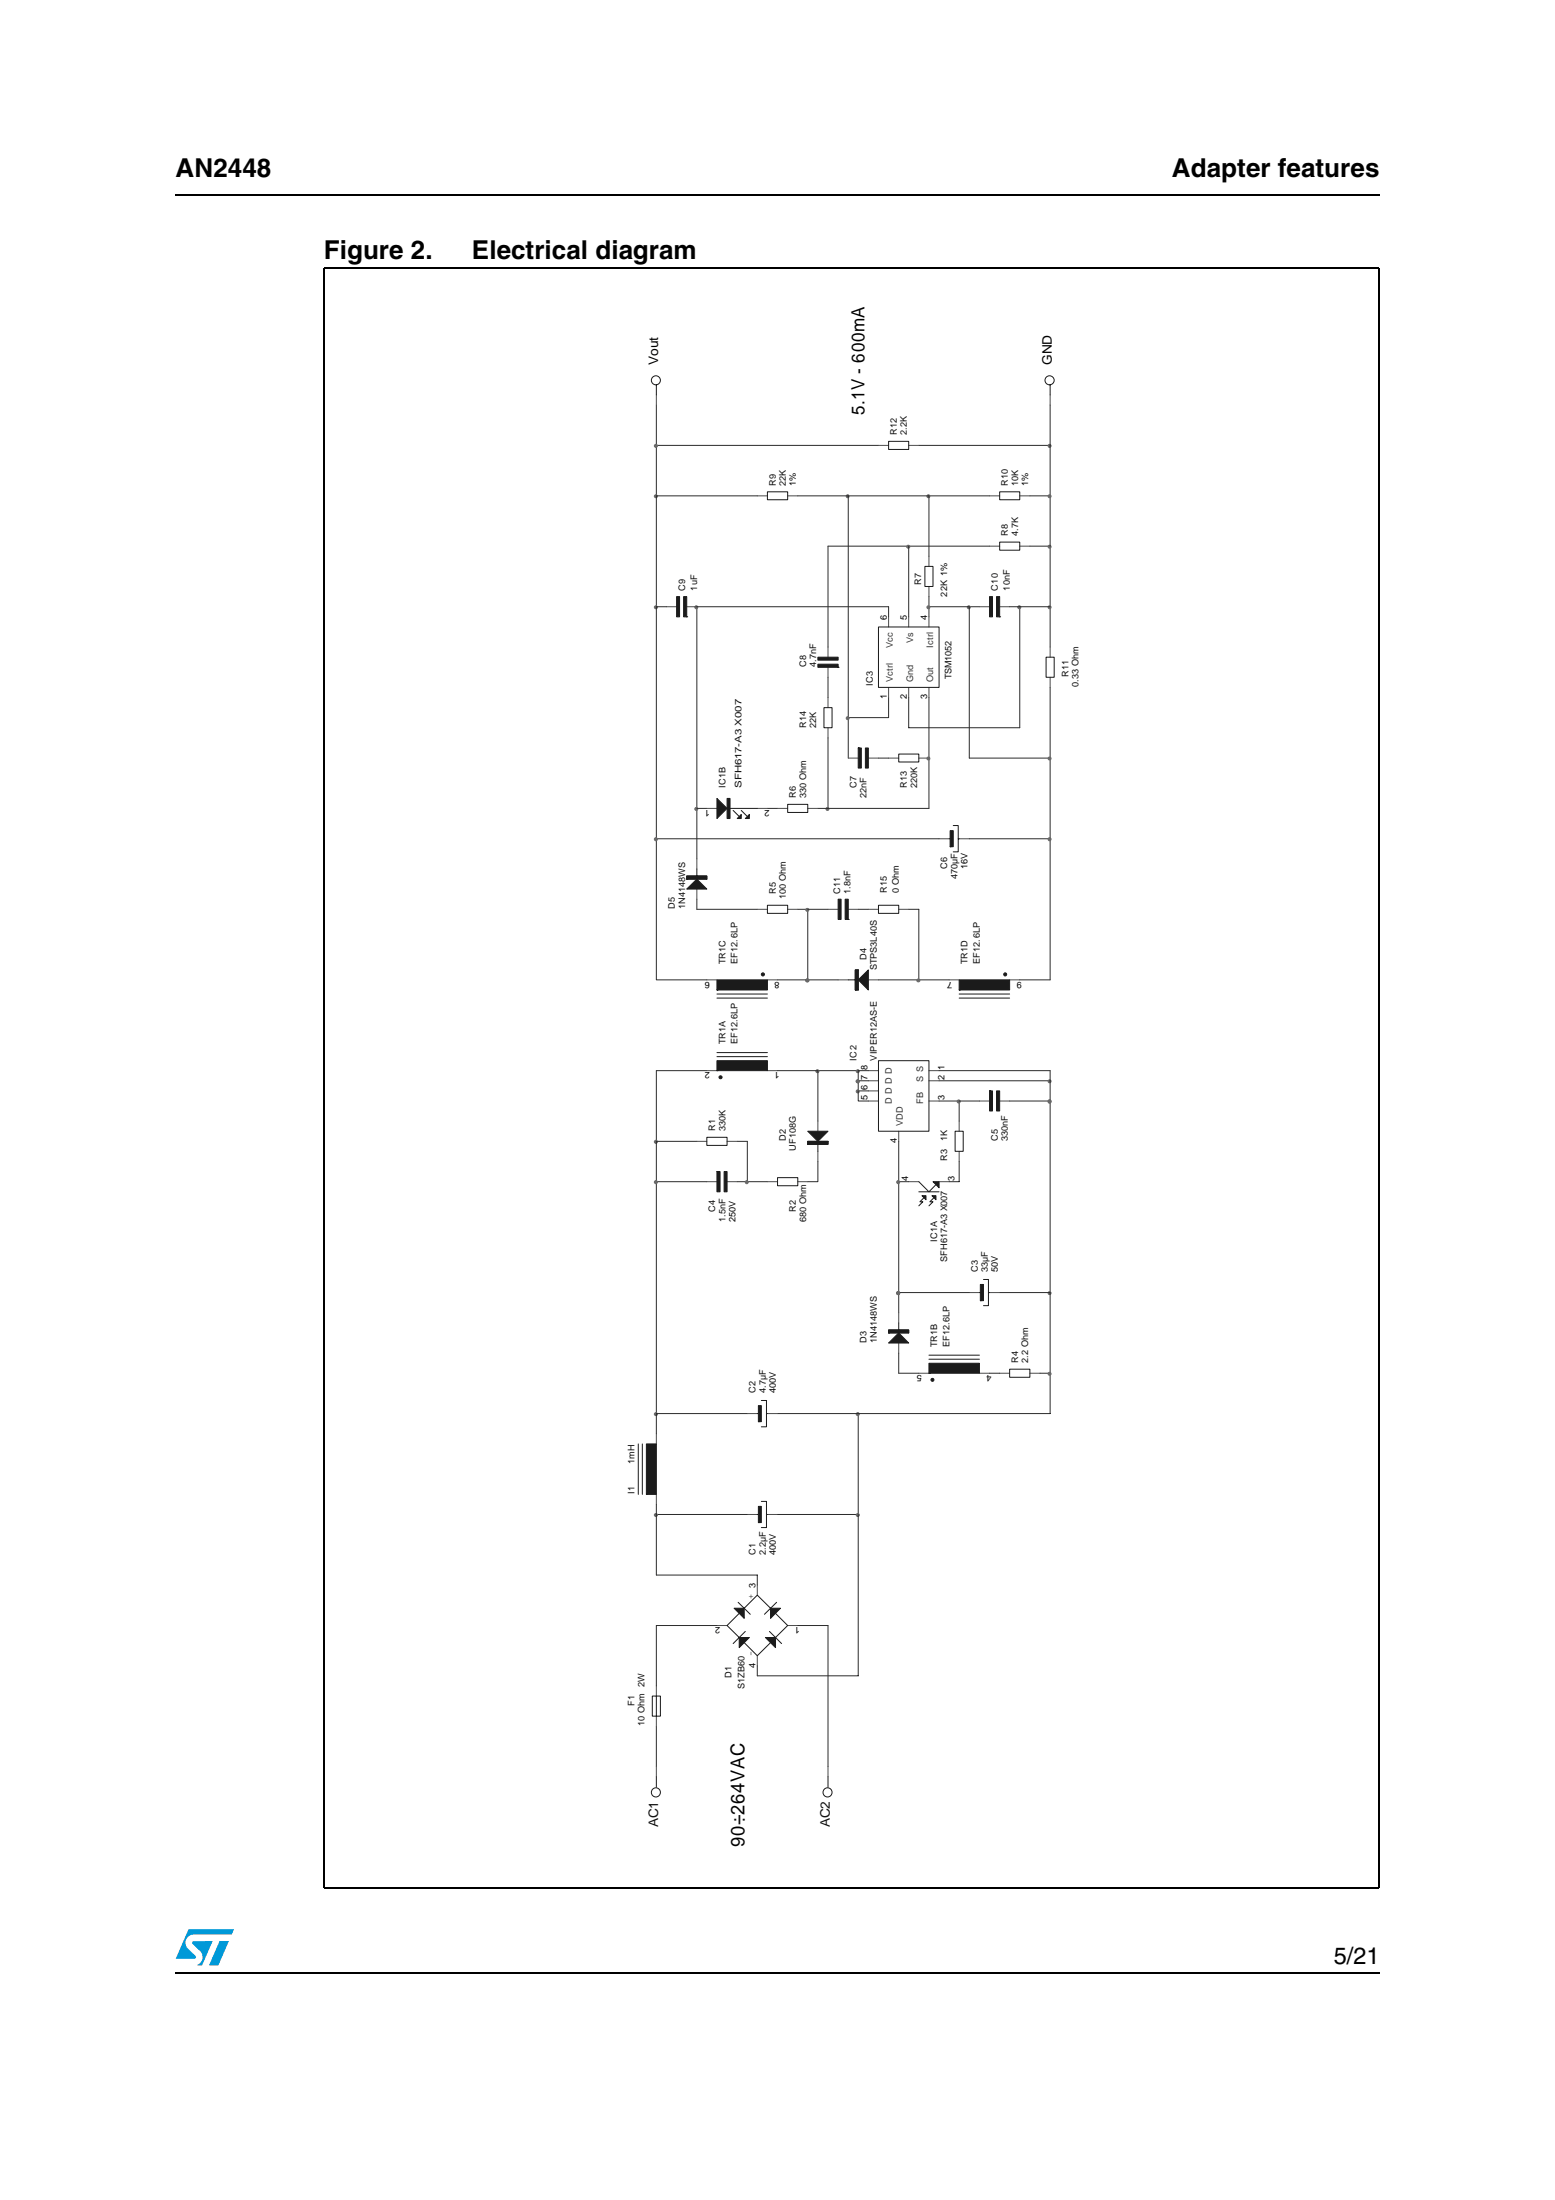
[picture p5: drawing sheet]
<svg xmlns="http://www.w3.org/2000/svg" width="210mm" height="297mm" viewBox="0 0 210 297" stroke-linecap="round" stroke-linejoin="round" font-family="sans-serif">
<g fill="#0099d8">
<path d="M29.6 262.1h1.3l-1.4 3.3h-1.3z"/>
<path d="M25.4 260.5h6.2l-.3 .7h-5.1a1.11 1.11 0 0 0-1.1 .7 1.11 1.11 0 0 0 .3 1.2l1 1v.3l-2.7 .1z"/>
<path d="M26 262.1h2.7l-1.4 3.3-.7-.1a1.16 1.16 0 0 0 .4-1.8l-1-1.1z"/>
</g>
<path d="M23.6 26.2h.1v.2h-.1zM23.6 266.3h.1v.1h-.1z" fill="#000"/>
<path d="M23.7 26.3h162.6M23.7 266.3h162.6" fill="none" stroke="#000" stroke-width=".17"/>
<path d="M82.1 39.9h65.7v211.3h-65.7z" fill="#fff"/>
<g fill="none" stroke="#2d2d2d" stroke-width=".14">
<path d="M88.6 54.7v58.5M141.8 54.7v32.7M88.6 66.9h13.6M88.6 60.1h30M107.7 66.9h25.9M114.5 66.9v35.5M122.7 73.7v9.6M124 60.1h17.8M125.4 66.9v8.2M133.6 73.7h-21.8v13.7M139 66.9h2.8M139 73.7h2.8"/>
<path d="M88.6 81.9h1.4M111.8 91.4v2.8M111.8 99.6v9.5M119.9 83.3v-1.4h-25.8v34.1M119.9 94.2v2.7h-5.4M125.4 80.6v2.7M125.4 94.2v14.9h-15M125.4 81.9h6.8M130.8 81.9v20.5h11M136.3 81.9h5.5M137.7 81.9v16.4h-15v-4.1M141.8 92.8v39.5h-4.1"/>
<path d="M88.6 113.2v19.1h6.8M88.6 113.2h38.2M94.1 109.1h1.3M103.6 109.1h1.4M118.6 102.4h1.3M130.8 113.2h11M94.1 121.4v1.4h8.1M105 132.3h8.1M107.7 122.8h4.1M109 122.8v9.5M115.8 122.8h1.4M118.6 132.3h9.5"/>
<path d="M122.7 122.8h1.3v9.5M88.6 159.5h6.8M88.6 154.1h5.5M95.4 144.6h-6.8v49M99.5 159.5h4.1M99.5 154.1h1.4v5.4M105 144.6h12.2M110.4 156.8v2.7h-1.4M110.4 144.6v6.8M115.8 147.3v1.4h1.4M115.8 145.9h1.4M115.8 144.6v2.7"/>
<path d="M115.8 147.3h1.4M121.3 159.5h1.4M121.3 154.1v23.2M126.8 145.9h15M126.8 144.6h15v46.3h-36.8M126.8 148.7h5.4M129.5 156.8v2.7h-1.4M129.5 148.7v2.7M136.3 148.7h5.5M121.3 174.5h9.5M134.9 174.5h6.9M88.6 190.9h12.3"/>
<path d="M115.8 190.9v35.4h-13.6v-1.4M121.3 182.7v2.7h2.7M133.6 185.4h1.3M140.4 185.4h1.4M88.6 203.1v9.6h13.6v1.3M88.6 204.5h12.3M96.8 219.5h-8.2v8.1M105 204.5h10.8M107.7 219.5h4.1v19M88.6 233.1v5.4"/>
</g>
<g fill="#686868" stroke="#686868" stroke-width=".14">
<path d="M141.5 145.9h.3v.2h-.3z" fill-rule="evenodd"/>
<path d="M141.5 148.6h.3v.3h-.3z" fill-rule="evenodd"/>
<path d="M141.5 174.4h.3v.3h-.3z" fill-rule="evenodd"/>
<path d="M125.2 66.9h.3v.2h-.3z" fill-rule="evenodd"/>
<path d="M88.4 190.8h.3v.3h-.3z" fill-rule="evenodd"/>
<path d="M114.3 66.9h.3v.2h-.3z" fill-rule="evenodd"/>
<path d="M88.4 66.9h.3v.2h-.3z" fill-rule="evenodd"/>
<path d="M93.8 81.8h.3v.3h-.3z" fill-rule="evenodd"/>
<path d="M93.8 109.1h.3v.3h-.3z" fill-rule="evenodd"/>
<path d="M141.5 60.1h.3v.2h-.3z" fill-rule="evenodd"/>
<path d="M115.6 144.5h.3v.3h-.3z" fill-rule="evenodd"/>
<path d="M110.2 144.5h.3v.3h-.3z" fill-rule="evenodd"/>
<path d="M130.6 81.8h.3v.3h-.3z" fill-rule="evenodd"/>
<path d="M137.4 81.8h.3v.3h-.3z" fill-rule="evenodd"/>
<path d="M88.4 81.8h.3v.3h-.3z" fill-rule="evenodd"/>
<path d="M115.6 190.8h.3v.3h-.3z" fill-rule="evenodd"/>
<path d="M115.6 204.4h.3v.3h-.3z" fill-rule="evenodd"/>
<path d="M141.5 81.8h.3v.3h-.3z" fill-rule="evenodd"/>
<path d="M111.6 109.1h.2v.3h-.2z" fill-rule="evenodd"/>
<path d="M125.2 102.3h.3v.3h-.3z" fill-rule="evenodd"/>
<path d="M108.8 132.2h.3v.3h-.3z" fill-rule="evenodd"/>
<path d="M115.6 145.9h.3v.2h-.3z" fill-rule="evenodd"/>
<path d="M122.5 73.7h.3v.3h-.3z" fill-rule="evenodd"/>
<path d="M115.6 145.9h.3v.2h-.3z" fill-rule="evenodd"/>
<path d="M141.5 73.7h.3v.3h-.3z" fill-rule="evenodd"/>
<path d="M141.5 102.3h.3v.3h-.3z" fill-rule="evenodd"/>
<path d="M108.8 122.7h.3v.3h-.3z" fill-rule="evenodd"/>
<path d="M108.8 132.2h.3v.3h-.3z" fill-rule="evenodd"/>
<path d="M114.3 96.8h.3v.3h-.3z" fill-rule="evenodd"/>
<path d="M141.5 66.9h.3v.2h-.3z" fill-rule="evenodd"/>
<path d="M100.7 159.5h.2v.3h-.2z" fill-rule="evenodd"/>
<path d="M88.4 204.4h.3v.3h-.3z" fill-rule="evenodd"/>
<path d="M121.1 174.4h.3v.3h-.3z" fill-rule="evenodd"/>
<path d="M123.8 132.2h.3v.3h-.3z" fill-rule="evenodd"/>
<path d="M125.2 81.8h.3v.3h-.3z" fill-rule="evenodd"/>
<path d="M141.5 113.2h.3v.3h-.3z" fill-rule="evenodd"/>
<path d="M141.5 148.6h.3v.3h-.3z" fill-rule="evenodd"/>
<path d="M121.1 174.4h.3v.3h-.3z" fill-rule="evenodd"/>
<path d="M121.1 159.5h.3v.3h-.3z" fill-rule="evenodd"/>
<path d="M121.1 174.4h.3v.3h-.3z" fill-rule="evenodd"/>
<path d="M141.5 185.3h.3v.3h-.3z" fill-rule="evenodd"/>
<circle cx="88.5" cy="60.2" r=".21"/>
<circle cx="115.8" cy="147.4" r=".21"/>
<circle cx="88.5" cy="154.2" r=".21"/>
<circle cx="88.5" cy="159.6" r=".21"/>
<circle cx="129.4" cy="148.7" r=".21"/>
<circle cx="88.5" cy="113.3" r=".21"/>
</g>
<g fill="none" stroke="#4c4c4c" stroke-width=".14">
<path d="M88.6 53.3v1.4M141.8 53.3v1.4M102.2 66.9h1.4M106.3 66.9h1.4M118.6 60.1h1.3M122.7 60.1h1.3M125.4 75.1v1.4M125.4 79.2v1.4M133.6 66.9h1.3M133.6 73.7h1.3M137.7 66.9h1.3M137.7 73.7h1.3"/>
<path d="M90 81.9h1.3M92.7 81.9h1.4M111.8 87.4v1.3M111.8 90.1v1.3M111.8 94.2v1.3M111.8 98.3v1.3M119.9 83.3v1.4M119.9 92.8v1.4M122.7 83.3v1.4M122.7 92.8v1.4M125.4 83.3v1.4M125.4 92.8v1.4"/>
<path d="M132.2 81.9h1.4M134.9 81.9h1.4M141.8 87.4v1.3M141.8 91.4v1.4M94.1 116v1.3M95.4 109.1h1.4M102.2 109.1h1.4M105 109.1h1.3M109 109.1h1.4M114.5 102.4h1.3M117.2 102.4h1.4M119.9 102.4h1.4"/>
<path d="M124 102.4h1.4M126.8 113.2h1.3M129.5 113.2h1.3M94.1 120v1.4M95.4 132.3h1.4M102.2 122.8h1.4M103.6 132.3h1.4M106.3 122.8h1.4M111.8 122.8h1.3M113.1 132.3h1.4M114.5 122.8h1.3M117.2 122.8h1.4"/>
<path d="M117.2 132.3h1.4M121.3 122.8h1.4M128.1 132.3h1.4M136.3 132.3h1.4M94.1 154.1h1.3M95.4 159.5h1.4M95.4 144.6h1.4M98.1 159.5h1.4M98.1 154.1h1.4M103.6 159.5h1.4M103.6 144.6h1.4M107.7 159.5h1.3"/>
<path d="M110.4 151.4v1.3M110.4 155.4v1.4M117.2 148.7h1.4M117.2 144.6h1.4M117.2 145.9h1.4M117.2 147.3h1.4M121.3 152.7v1.4M122.7 159.5h1.3M125.4 148.7h1.4M125.4 144.6h1.4M125.4 145.9h1.4M126.8 159.5h1.3"/>
<path d="M129.5 151.4v1.3M129.5 155.4v1.4M132.2 148.7h1.4M134.9 148.7h1.4M121.3 177.3v1.3M130.8 174.5h1.4M133.6 174.5h1.3M88.6 193.6v1.4M100.9 190.9h1.3M103.6 190.9h1.4M121.3 181.3v1.4M124 185.4h1.4"/>
<path d="M132.2 185.4h1.4M134.9 185.4h1.4M139 185.4h1.4M88.6 201.8v1.3M96.8 219.5h1.3M100.9 204.5h1.3M102.2 214v1.4M103.6 204.5h1.4M106.3 219.5h1.4M88.6 227.6v1.4M88.6 231.7v1.4M88.6 238.5v1.4"/>
<path d="M102.2 223.6v1.3M111.8 238.5v1.4"/>
</g>
<g fill="#1b1b1b" stroke="#1b1b1b" stroke-width=".14">
<path d="M124.4 161.4h.6v.6z" fill-rule="evenodd"/>
<path d="M125.8 161.4h.5v.6z" fill-rule="evenodd"/>
<path d="M125.9 159.5h.9v.9z" fill-rule="evenodd"/>
<path d="M133.6 147.3v2.7h.4v-2.7z" fill-rule="evenodd"/>
<path d="M134.5 147.3h.4v2.7h-.4z" fill-rule="evenodd"/>
<path d="M87.3 195h1.3v6.8h-1.3z" fill-rule="evenodd"/>
<path d="M102.4 203.4h.4v2.2h-.4z" fill-rule="evenodd"/>
<path d="M99.8 221.1h1.4l-1.4 1.4z" fill-rule="evenodd"/>
<path d="M99.1 217.1h1.4v1.4z" fill-rule="evenodd"/>
<path d="M104 217.1h1.4l-1.4 1.4z" fill-rule="evenodd"/>
<path d="M103.3 221.1h1.4v1.4z" fill-rule="evenodd"/>
<path d="M128.3 112.2h.4v2.1h-.4z" fill-rule="evenodd"/>
<path d="M92.3 80.6v2.7h.4v-2.7z" fill-rule="evenodd"/>
<path d="M91.3 80.6h.4v2.7h-.4z" fill-rule="evenodd"/>
<path d="M92.7 120l1.4-1.3 1.3 1.3z" fill-rule="evenodd"/>
<path d="M92.7 118.3h2.7v.4h-2.7z" fill-rule="evenodd"/>
<path d="M110.4 88.7h2.7v.4h-2.7z" fill-rule="evenodd"/>
<path d="M110.4 89.7v.4h2.7v-.4z" fill-rule="evenodd"/>
<path d="M96.8 143.2h6.8v1.4h-6.8z" fill-rule="evenodd"/>
<path d="M97.1 145.3h.3v.3h-.3z" fill-rule="evenodd"/>
<path d="M114.1 121.4v2.7h.4v-2.7z" fill-rule="evenodd"/>
<path d="M113.1 121.4h.4v2.7h-.4z" fill-rule="evenodd"/>
<path d="M125.4 184.1h6.8v1.3h-6.8z" fill-rule="evenodd"/>
<path d="M125.7 186.2h.3v.2h-.3z" fill-rule="evenodd"/>
<path d="M96.8 132.3h6.8v1.4h-6.8z" fill-rule="evenodd"/>
<path d="M129.5 132.3h6.8v1.4h-6.8z" fill-rule="evenodd"/>
<path d="M135.5 131.4h.3v.3h-.3z" fill-rule="evenodd"/>
<path d="M134.5 80.6v2.7h.4v-2.7z" fill-rule="evenodd"/>
<path d="M133.6 80.6h.4v2.7h-.4z" fill-rule="evenodd"/>
<path d="M115.8 132.3l1.4-1.3v2.7z" fill-rule="evenodd"/>
<path d="M115.4 131h.4v2.7h-.4z" fill-rule="evenodd"/>
<path d="M115.8 101v2.7h.5v-2.7z" fill-rule="evenodd"/>
<path d="M116.8 101h.4v2.7h-.4z" fill-rule="evenodd"/>
<path d="M96.8 158.2v2.7h.4v-2.7z" fill-rule="evenodd"/>
<path d="M97.7 158.2h.4v2.7h-.4z" fill-rule="evenodd"/>
<path d="M109 152.7h2.8l-1.4 1.4z" fill-rule="evenodd"/>
<path d="M109 154.1h2.8v.4h-2.8z" fill-rule="evenodd"/>
<path d="M132.3 173.4h.5v2.2h-.5z" fill-rule="evenodd"/>
<path d="M119.9 181.3l1.4-1.3 1.4 1.3z" fill-rule="evenodd"/>
<path d="M119.9 179.6h2.8v.4h-2.8z" fill-rule="evenodd"/>
<path d="M102.4 189.8h.4v2.2h-.4z" fill-rule="evenodd"/>
<path d="M100.6 110.5l.6-.5v.5z" fill-rule="evenodd"/>
<path d="M99.5 110.5l.6-.5v.5z" fill-rule="evenodd"/>
<path d="M96.8 107.8l1.3 1.3-1.3 1.4z" fill-rule="evenodd"/>
<path d="M98.1 107.8h.4v2.7h-.4z" fill-rule="evenodd"/>
<circle cx="103" cy="131.6" r=".21"/>
</g>
<g fill="none" stroke="#1b1b1b" stroke-width=".14">
<path d="M88.6 52v1.3M119.9 59.6h2.8v1.1h-2.8zM141.8 52v1.3M103.6 66.4h2.7v1.1h-2.7zM124.8 76.5h1.1v2.7h-1.1zM134.9 66.4h2.8v1.1h-2.8zM134.9 73.2h2.8v1.1h-2.8zM111.2 95.5h1.1v2.8h-1.1zM118.6 84.7h8.2v8.1h-8.2zM141.2 88.7h1.1v2.7h-1.1zM92.7 118.3h2.7v.4h-2.7zM94.1 117.3v1.4"/>
<path d="M98.5 109.1h3.7M99 109.4l.8 .8M100.1 109.4l.8 .8M106.3 108.6h2.7v1.1h-2.7zM121.3 101.8h2.7v1.1h-2.7zM128.1 113.2h.2M128.7 111.5h.6v3.5h-.6M129.3 113.2h.2M96.8 134.2h6.8M96.8 134.8h6.8M103.6 122.2h2.7v1.1h-2.7zM114.5 132.3h1.3"/>
<path d="M115.4 131h.4v2.7h-.4zM118.6 122.2h2.7v1.1h-2.7zM129.5 134.2h6.8M129.5 134.8h6.8M95.4 153.6h2.7v1.1h-2.7zM96.8 142.7h6.8M96.8 142.1h6.8M105 159h2.7v1.1h-2.7zM109 154.1h2.8v.4h-2.8zM110.4 154.1v1.3M118.6 143.2h6.8v9.5h-6.8zM124 159.5l1.4 1.4 .9-1"/>
<path d="M128.9 152.7h1.1v2.7h-1.1zM119.9 179.6h2.8v.4h-2.8zM121.3 178.6v1.4M124 160.9h2.8M124.7 161.7l-.5 .6h.4l-.6 .5M126.1 161.7l-.6 .6h.4l-.5 .5M132.2 174.5h.1M132.8 172.8h.6v3.5h-.6M133.4 174.5h.2M86.2 195v6.8M86.7 195v6.8M102.2 190.9h.2"/>
<path d="M102.8 189.1h.7v3.5h-.7M103.5 190.9h.1M125.4 183.5h6.8M125.4 183h6.8M136.3 184.9h2.7v1.1h-2.7zM99.6 216.3l1.7 1.7M99.8 217.8l-1.7 1.7 1.7 1.6M100.5 217.1l1.7-1.7 1.8 1.7M102.2 204.5h.2M102.8 202.7h.7v3.5h-.7M103.5 204.5h.1M104.7 217.8l1.6 1.7-1.6 1.6"/>
<path d="M104.8 216.3l-1.6 1.7M88.1 229h1v2.7h-1zM88.6 229v2.7M88.6 239.9v1.4M100.5 221.8l1.7 1.8 1.8-1.8M100.6 220.3l-1.6 1.6M103.9 220.3l1.6 1.6M111.8 239.9v1.4"/>
<circle cx="88.5" cy="51.3" r=".61"/>
<circle cx="141.7" cy="51.4" r=".61"/>
<circle cx="88.5" cy="242" r=".62"/>
<circle cx="111.7" cy="242" r=".62"/>
</g>
<path d="M43.8 36.2h142.4M43.8 36.2v218.7M186.1 36.2v218.8M43.7 254.9h142.4" fill="none" stroke="#000" stroke-width=".17"/>
<g font-size="3.5">
<text x="23.7" y="23.9">AN2448</text>
<text x="158.2" y="23.9">Adapter features</text>
<text x="43.7" y="35">Figure 2.</text>
<text x="63.7" y="35">Electrical diagram</text>
</g>
<text font-size="3.2" x="180" y="265.1">5/21</text>
<text font-size="2.6" x="100.5" y="249.4" transform="rotate(-90 100.5 249.4)">90÷264VAC</text>
<text font-size="2.5" x="116.7" y="56" transform="rotate(-90 116.7 56)">5.1V - 600mA</text>
<g font-size="1.8">
<text x="88.8" y="49.2" transform="rotate(-90 88.8 49.2)">Vout</text>
<text x="142" y="49.2" transform="rotate(-90 142 49.2)">GND</text>
</g>
<g font-size="1.8" fill="#0e0e0e">
<text x="88.8" y="246.7" transform="rotate(-90 88.8 246.7)">AC1</text>
<text x="112" y="246.7" transform="rotate(-90 112 246.7)">AC2</text>
</g>
<g font-size="1.2" fill="#0e0e0e">
<text x="121.1" y="58.7" transform="rotate(-90 121.1 58.7)">R12</text>
<text x="122.4" y="58.7" transform="rotate(-90 122.4 58.7)">2.2K</text>
<text x="104.7" y="65.6" transform="rotate(-90 104.7 65.6)">R9</text>
<text x="106.1" y="65.6" transform="rotate(-90 106.1 65.6)">22K</text>
<text x="136.1" y="65.6" transform="rotate(-90 136.1 65.6)">R10</text>
<text x="137.4" y="65.6" transform="rotate(-90 137.4 65.6)">10K</text>
<text x="136.1" y="72.4" transform="rotate(-90 136.1 72.4)">R8</text>
<text x="137.4" y="72.4" transform="rotate(-90 137.4 72.4)">4.7K</text>
<text x="92.5" y="79.7" transform="rotate(-90 92.5 79.7)">C9</text>
<text x="94.1" y="79.7" transform="rotate(-90 94.1 79.7)">1uF</text>
<text x="124.3" y="79" transform="rotate(-90 124.3 79)">R7</text>
<text x="127.9" y="80.6" transform="rotate(-90 127.9 80.6)">22K 1%</text>
<text x="134.7" y="79.7" transform="rotate(-90 134.7 79.7)">C10</text>
<text x="136.3" y="79.7" transform="rotate(-90 136.3 79.7)">10nF</text>
<text x="108.8" y="90.1" transform="rotate(-90 108.8 90.1)">C8</text>
<text x="110.2" y="90.1" transform="rotate(-90 110.2 90.1)">4.7nF</text>
<text x="117.8" y="92.7" transform="rotate(-90 117.8 92.7)">IC3</text>
<text x="128.4" y="91.7" transform="rotate(-90 128.4 91.7)">TSM1052</text>
<text x="144.2" y="91.4" transform="rotate(-90 144.2 91.4)">R11</text>
<text x="145.6" y="92.8" transform="rotate(-90 145.6 92.8)">0.33 Ohm</text>
<text x="108.8" y="98.3" transform="rotate(-90 108.8 98.3)">R14</text>
<text x="110.2" y="98.3" transform="rotate(-90 110.2 98.3)">22K</text>
<text x="97.9" y="106.4" transform="rotate(-90 97.9 106.4)">IC1B</text>
<text x="100.1" y="106.4" transform="rotate(-90 100.1 106.4)">SFH617-A3 X007</text>
<text x="107.4" y="107.8" transform="rotate(-90 107.4 107.8)">R6</text>
<text x="108.8" y="107.8" transform="rotate(-90 108.8 107.8)">330 Ohm</text>
<text x="115.6" y="106.4" transform="rotate(-90 115.6 106.4)">C7</text>
<text x="117" y="107.8" transform="rotate(-90 117 107.8)">22nF</text>
<text x="122.4" y="106.4" transform="rotate(-90 122.4 106.4)">R13</text>
<text x="123.8" y="106.4" transform="rotate(-90 123.8 106.4)">220K</text>
<text x="127.9" y="117.3" transform="rotate(-90 127.9 117.3)">C6</text>
<text x="129.2" y="118.7" transform="rotate(-90 129.2 118.7)">470µF</text>
<text x="91.1" y="122.8" transform="rotate(-90 91.1 122.8)">D5</text>
<text x="92.5" y="122.8" transform="rotate(-90 92.5 122.8)">1N4148WS</text>
<text x="104.7" y="120.7" transform="rotate(-90 104.7 120.7)">R5</text>
<text x="106.1" y="121.4" transform="rotate(-90 106.1 121.4)">100 Ohm</text>
<text x="113.4" y="120.7" transform="rotate(-90 113.4 120.7)">C11</text>
<text x="114.8" y="120.7" transform="rotate(-90 114.8 120.7)">1.8nF</text>
<text x="119.7" y="120.6" transform="rotate(-90 119.7 120.6)">R15</text>
<text x="121.3" y="120.6" transform="rotate(-90 121.3 120.6)">0 Ohm</text>
<text x="97.9" y="130.1" transform="rotate(-90 97.9 130.1)">TR1C</text>
<text x="99.5" y="130.1" transform="rotate(-90 99.5 130.1)">EF12.6LP</text>
<text x="117" y="129.6" transform="rotate(-90 117 129.6)">D4</text>
<text x="118.4" y="130.9" transform="rotate(-90 118.4 130.9)">STPS3L40S</text>
<text x="130.6" y="130.1" transform="rotate(-90 130.6 130.1)">TR1D</text>
<text x="132.2" y="130.1" transform="rotate(-90 132.2 130.1)">EF12.6LP</text>
<text x="97.9" y="141" transform="rotate(-90 97.9 141)">TR1A</text>
<text x="99.5" y="141" transform="rotate(-90 99.5 141)">EF12.6LP</text>
<text x="115.6" y="143.2" transform="rotate(-90 115.6 143.2)">IC2</text>
<text x="118.4" y="143.2" transform="rotate(-90 118.4 143.2)">VIPER12AS-E</text>
<text x="96.5" y="152.7" transform="rotate(-90 96.5 152.7)">R1</text>
<text x="97.9" y="152.7" transform="rotate(-90 97.9 152.7)">330K</text>
<text x="106.1" y="154.1" transform="rotate(-90 106.1 154.1)">D2</text>
<text x="107.4" y="155.4" transform="rotate(-90 107.4 155.4)">UF108G</text>
<text x="127.9" y="154.1" transform="rotate(-90 127.9 154.1)">1K</text>
<text x="134.7" y="154.1" transform="rotate(-90 134.7 154.1)">C5</text>
<text x="136.1" y="154.1" transform="rotate(-90 136.1 154.1)">330nF</text>
<text x="127.9" y="156.8" transform="rotate(-90 127.9 156.8)">R3</text>
<text x="96.5" y="163.6" transform="rotate(-90 96.5 163.6)">C4</text>
<text x="97.9" y="165" transform="rotate(-90 97.9 165)">1.5nF</text>
<text x="107.4" y="163.6" transform="rotate(-90 107.4 163.6)">R2</text>
<text x="108.8" y="165" transform="rotate(-90 108.8 165)">680 Ohm</text>
<text x="126.5" y="167.7" transform="rotate(-90 126.5 167.7)">IC1A</text>
<text x="127.9" y="170.4" transform="rotate(-90 127.9 170.4)">SFH617-A3 X007</text>
<text x="132" y="171.8" transform="rotate(-90 132 171.8)">C3</text>
<text x="133.3" y="171.8" transform="rotate(-90 133.3 171.8)">33µF</text>
<text x="117" y="181.3" transform="rotate(-90 117 181.3)">D3</text>
<text x="118.4" y="181.3" transform="rotate(-90 118.4 181.3)">1N4148WS</text>
<text x="126.5" y="181.9" transform="rotate(-90 126.5 181.9)">TR1B</text>
<text x="128.1" y="181.9" transform="rotate(-90 128.1 181.9)">EF12.6LP</text>
<text x="137.4" y="184" transform="rotate(-90 137.4 184)">R4</text>
<text x="138.8" y="184" transform="rotate(-90 138.8 184)">2.2 Ohm</text>
<text x="102" y="188.1" transform="rotate(-90 102 188.1)">C2</text>
<text x="103.4" y="188.1" transform="rotate(-90 103.4 188.1)">4.7µF</text>
<text x="85.7" y="197.7" transform="rotate(-90 85.7 197.7)">1mH</text>
<text x="85.7" y="201.7" transform="rotate(-90 85.7 201.7)">I1</text>
<text x="102" y="209.9" transform="rotate(-90 102 209.9)">C1</text>
<text x="103.4" y="209.9" transform="rotate(-90 103.4 209.9)">2.2µF</text>
<text x="87" y="227.8" transform="rotate(-90 87 227.8)">2W</text>
<text x="98.7" y="226.5" transform="rotate(-90 98.7 226.5)">D1</text>
<text x="85.7" y="230.3" transform="rotate(-90 85.7 230.3)">F1</text>
<text x="87" y="233.1" transform="rotate(-90 87 233.1)">10 Ohm</text>
<text x="100.5" y="228" transform="rotate(-90 100.5 228)">S1ZB60</text>
</g>
<g font-size="1.2">
<text x="107.4" y="65.6" transform="rotate(-90 107.4 65.6)">1%</text>
<text x="138.8" y="65.6" transform="rotate(-90 138.8 65.6)">1%</text>
<text x="119.7" y="83.7" transform="rotate(-90 119.7 83.7)">6</text>
<text x="122.4" y="83.7" transform="rotate(-90 122.4 83.7)">5</text>
<text x="125.2" y="83.7" transform="rotate(-90 125.2 83.7)">4</text>
<text x="119.7" y="94.4" transform="rotate(-90 119.7 94.4)">1</text>
<text x="122.4" y="94.4" transform="rotate(-90 122.4 94.4)">2</text>
<text x="125.2" y="94.4" transform="rotate(-90 125.2 94.4)">3</text>
<text x="95.8" y="109.4" transform="rotate(-180 95.8 109.4)">1</text>
<text x="103.9" y="109.4" transform="rotate(-180 103.9 109.4)">2</text>
<text x="130.6" y="117.3" transform="rotate(-90 130.6 117.3)">16V</text>
<text x="95.8" y="132.5" transform="rotate(-180 95.8 132.5)">6</text>
<text x="105.2" y="132.5" transform="rotate(-180 105.2 132.5)">8</text>
<text x="128.5" y="132.5" transform="rotate(-180 128.5 132.5)">7</text>
<text x="137.9" y="132.5" transform="rotate(-180 137.9 132.5)">9</text>
<text x="95.8" y="144.8" transform="rotate(-180 95.8 144.8)">2</text>
<text x="105.2" y="144.8" transform="rotate(-180 105.2 144.8)">1</text>
<text x="117.1" y="148.5" transform="rotate(-90 117.1 148.5)">5</text>
<text x="117.1" y="147.1" transform="rotate(-90 117.1 147.1)">6</text>
<text x="117.1" y="145.8" transform="rotate(-90 117.1 145.8)">7</text>
<text x="117.1" y="144.4" transform="rotate(-90 117.1 144.4)">8</text>
<text x="127.5" y="148.5" transform="rotate(-90 127.5 148.5)">3</text>
<text x="127.5" y="145.8" transform="rotate(-90 127.5 145.8)">2</text>
<text x="127.5" y="144.4" transform="rotate(-90 127.5 144.4)">1</text>
<text x="121.1" y="154.4" transform="rotate(-90 121.1 154.4)">4</text>
<text x="122.6" y="159.4" transform="rotate(-90 122.6 159.4)">4</text>
<text x="128.8" y="159.4" transform="rotate(-90 128.8 159.4)">3</text>
<text x="99.3" y="165" transform="rotate(-90 99.3 165)">250V</text>
<text x="134.7" y="171.8" transform="rotate(-90 134.7 171.8)">50V</text>
<text x="124.4" y="185.6" transform="rotate(-180 124.4 185.6)">5</text>
<text x="133.8" y="185.6" transform="rotate(-180 133.8 185.6)">4</text>
<text x="104.7" y="188.1" transform="rotate(-90 104.7 188.1)">400V</text>
<text x="104.7" y="209.9" transform="rotate(-90 104.7 209.9)">400V</text>
<text x="97.2" y="219.7" transform="rotate(-180 97.2 219.7)">2</text>
<text x="108" y="219.7" transform="rotate(-180 108 219.7)">1</text>
<text x="102" y="225.2" transform="rotate(-90 102 225.2)">4</text>
</g>
<g font-size="1.2" fill="#333">
<text x="120.5" y="87.5" transform="rotate(-90 120.5 87.5)">Vcc</text>
<text x="123.2" y="86.8" transform="rotate(-90 123.2 86.8)">Vs</text>
<text x="126" y="87.5" transform="rotate(-90 126 87.5)">Ictrl</text>
<text x="120.5" y="92.1" transform="rotate(-90 120.5 92.1)">Vctrl</text>
<text x="123.2" y="92.1" transform="rotate(-90 123.2 92.1)">Gnd</text>
<text x="126" y="92.1" transform="rotate(-90 126 92.1)">Out</text>
<text x="120.4" y="149.1" transform="rotate(-90 120.4 149.1)">D D D D</text>
<text x="124.6" y="149.1" transform="rotate(-90 124.6 149.1)">FB</text>
<text x="124.6" y="146.1" transform="rotate(-90 124.6 146.1)">S S</text>
<text x="121.9" y="152" transform="rotate(-90 121.9 152)">VDD</text>
</g>
<g font-size="1.2" fill="#1b1b1b">
<text x="101.7" y="215.9" transform="rotate(-90 101.7 215.9)">+ 3</text>
<text x="101.7" y="223.5" transform="rotate(-90 101.7 223.5)">-</text>
</g>
</svg>
